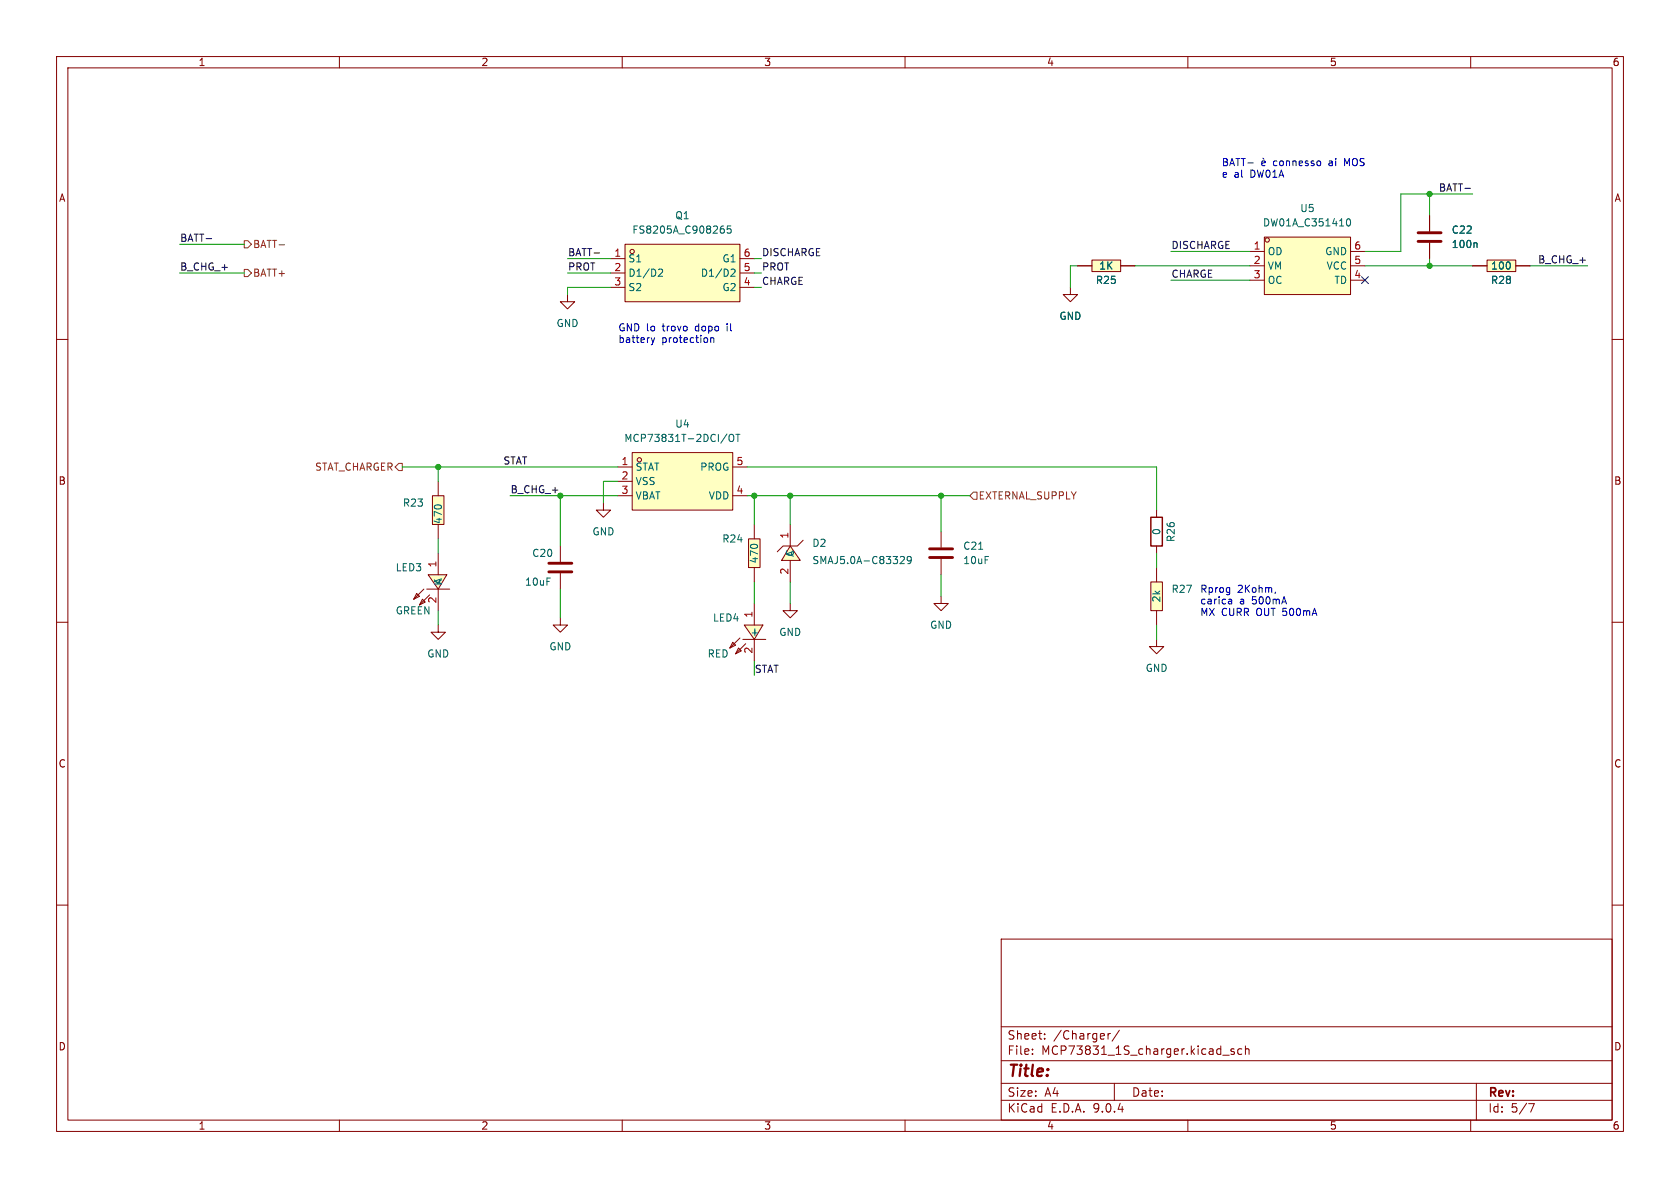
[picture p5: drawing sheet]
<svg xmlns="http://www.w3.org/2000/svg" width="297mm" height="210mm" viewBox="0 0 297 210" stroke-linecap="round" stroke-linejoin="round" font-family="sans-serif">
<g fill="none" stroke="#840000" stroke-width=".18">
<path d="M10 10h277v190h-277zM12 12h273v186h-273zM60 10v2M110 10v2M160 10v2M210 10v2M260 10v2M10 60h2M285 60h2M106.7 88.9v1.3h1.2l-1.2 1.2-1.3-1.2h1.3M204.5 90.2v1.2M204.5 96.5v1.3"/>
<path d="M10 110h2M99.1 109.2v1.3h1.2l-1.2 1.3-1.3-1.3h1.3M204.5 113v1.3h1.2l-1.2 1.3-1.3-1.3h1.3M285 110h2M10 160h2M177 166h108v32h-108zM285 160h2M60 198v2M110 198v2M160 198v2M177 194.5h108M177 191.5h108"/>
<path d="M177 187.5h108M177 181.5h108M182.5 186.3v.1M182.5 185.5v.1M184.7 183.6v.1M184.7 182.8v.1M195.9 182.7v1M196.3 182.7l-.3 .1-.1 .2M197 191.5v3M197.9 182.1l-1.3 2M210 198v2M216.2 186.5h1.1"/>
<path d="M218.2 185.5l-.4-.1-.2 .2 .1 .2 .5 .2v.3h-.6M219.5 185.5l-.4-.1-.3 .3v.4l.2 .2h.5M220.2 185.5l.2-.1 .3 .1 .1 .9M220.2 184.9v1.5M260 198v2M261 191.5v6.5M270.2 195.1h1l-.6 1.5"/>
</g>
<path d="M203.5 91.4h2v5.1h-2z" fill="none" stroke="#840000" stroke-width=".25"/>
<path d="M111.8 80h17.7v10.2h-17.7z" fill="#ffffc2"/>
<g fill="none" stroke="#840000" stroke-width=".18">
<path d="M109.2 82.6h2.6M109.2 85.1h2.6M109.2 87.6h2.6M111.8 80h17.7v10.2h-17.7zM129.5 82.6h2.6M129.5 87.6h2.6"/>
<circle cx="113" cy="81.3" r=".38"/>
</g>
<path d="M128.5 76.7l-1.1 1.7M128.9 77l.3-.2a.43 .43 0 0 1 .5 .4v.4a.42 .42 0 0 1-.4 .5 .42 .42 0 0 1-.4-.5zM130.1 76.8h.7M130.4 76.8v1.2" fill="none" stroke="#006464" stroke-width=".18"/>
<path d="M132.3 95.3h2.1v5h-2.1z" fill="#ffffc2"/>
<path d="M100.3 52.1v1.2h1.3l-1.3 1.3-1.2-1.3h1.2M99.1 96.5v2.8M132.3 95.3h2.1v5h-2.1zM133.3 92.7v2.6M99.1 101.3v2.8M133.3 100.3v2.6" fill="none" stroke="#840000" stroke-width=".18"/>
<path d="M97 99.6h4.1M97 101.1h4.1" fill="none" stroke="#840000" stroke-width=".51"/>
<path d="M110.5 43.2h20.3v10.1h-20.3z" fill="#ffffc2"/>
<g fill="none" stroke="#840000" stroke-width=".18">
<path d="M107.9 45.7h2.6M107.9 48.3h2.6M107.9 50.8h2.6M110.5 43.2h20.3v10.1h-20.3zM130.8 45.7h2.5M130.8 48.3h2.5M130.8 50.8h2.5M166.4 94v2.8M166.4 98.8v2.8M139.7 106.7v1.3h1.3l-1.3 1.2-1.3-1.2h1.3M166.4 105.4v1.3h1.2l-1.2 1.3-1.3-1.3h1.3"/>
<circle cx="111.8" cy="44.5" r=".38"/>
</g>
<path d="M127.7 39.9h.2M129.2 39.9h-.6l-.1 .7 .2-.2 .4 .1 .2 .2-.1 .4-.2 .1-.5-.1M116.5 47.6h.4l.2 .3-.7 .9h.7M127.6 40.4h.2l.3 .3-.1 .4-.4 .1M129.3 47.6h.4l.3 .3-.8 .9h.8M173 97.1h.7" fill="none" stroke="#006464" stroke-width=".18"/>
<path d="M164.3 97h4.1M164.3 98.6h4.1" fill="none" stroke="#840000" stroke-width=".51"/>
<path d="M76.4 87.6h2.1v5.1h-2.1z" fill="#ffffc2"/>
<path d="M76.4 87.6h2.1v5.1h-2.1zM77.5 85.1v2.5M77.5 92.7v2.6M77.5 110.5v1.3h1.2l-1.2 1.2-1.3-1.2h1.3" fill="none" stroke="#840000" stroke-width=".18"/>
<path d="M139.7 96.5l1.8 2.6h-3.3z" fill="#ffffc2"/>
<path d="M139.7 96.5l1.8 2.6h-3.3zM139.7 92.7v3.8M139.7 99.1v3.8M142 95.5l-1 1h-2.6l-1 1" fill="none" stroke="#840000" stroke-width=".18"/>
<path d="M159.2 98.5l.4-.1 .3 .3-.8 .9h.8M161.1 98.9l-.2 .3-.4-.1-.1-.2 .1-.5h.4l.1 .1a.84 .84 0 0 1-.3 1.1h-.2" fill="none" stroke="#006464" stroke-width=".18"/>
<g fill="#ffffc2">
<path d="M74.7 105.9l.5 .5-1 .5z"/>
<path d="M73.7 104.9l.5 .5-1.1 .5z"/>
<path d="M75.7 101.6h3.3l-1.5 2.5z"/>
</g>
<path d="M252.7 38.1v2.8M252.7 42.9v2.8M77.5 97.8v3.8M73.7 104.9l.5 .5-1.1 .5zM74.7 105.9l.5 .5-1 .5zM74.9 104.1l-1.8 1.8M75.4 104.1h4.1M75.7 101.6h3.3l-1.5 2.5zM75.9 105.2l-1.7 1.7M77.5 104.1v3.9" fill="none" stroke="#840000" stroke-width=".18"/>
<path d="M250.7 41.1h4.1M250.7 42.7h4.1" fill="none" stroke="#840000" stroke-width=".51"/>
<path d="M260.9 42.9l.2 .2v.7" fill="none" stroke="#006464" stroke-width=".18"/>
<path d="M223.5 41.9h15.3v10.2h-15.3z" fill="#ffffc2"/>
<g fill="none" stroke="#840000" stroke-width=".18">
<path d="M221 44.5h2.5M221 47h2.5M221 49.5h2.5M223.5 41.9h15.3v10.2h-15.3zM238.8 44.5h2.5M238.8 47h2.5M238.8 49.5h2.5"/>
<circle cx="224" cy="42.4" r=".38"/>
</g>
<path d="M238.2 38.8l.1-.1a.68 .68 0 0 1 .5 .6 .68 .68 0 0 1-.5 .6l-.1-.1-.2-.3z" fill="none" stroke="#006464" stroke-width=".18"/>
<path d="M262.9 46h5.1v2h-5.1z" fill="#ffffc2"/>
<path d="M260.3 47h2.6M262.9 46h5.1v2h-5.1zM268 47h2.5" fill="none" stroke="#840000" stroke-width=".18"/>
<g fill="#ffffc2">
<path d="M130.6 114.6l.5 .5-1 .5z"/>
<path d="M129.5 113.5l.6 .6-1.1 .5z"/>
<path d="M131.6 110.5h3.3l-1.6 2.5z"/>
</g>
<path d="M129.5 113.5l.6 .6-1.1 .5zM130.6 114.6l.5 .5-1 .5zM130.8 112.8l-1.8 1.8M131.3 113h4.1M131.6 110.5h3.3l-1.6 2.5zM131.8 113.8l-1.7 1.8M133.3 106.7v3.8M133.3 113v3.8" fill="none" stroke="#840000" stroke-width=".18"/>
<path d="M133.4 111.2v.9" fill="none" stroke="#006464" stroke-width=".18"/>
<path d="M193 46h5.1v2h-5.1z" fill="#ffffc2"/>
<path d="M189.2 50.8v1.3h1.3l-1.3 1.2-1.2-1.2h1.2M190.5 47h2.5M193 46h5.1v2h-5.1zM198.1 47h2.6" fill="none" stroke="#840000" stroke-width=".18"/>
<path d="M203.5 102.9h2v5.1h-2z" fill="#ffffc2"/>
<path d="M252.7 38.1v2.8M190.5 47h2.5M198.1 47h2.6M252.7 42.9v2.8M260.3 47h2.6M268 47h2.5M203.5 102.9h2v5.1h-2zM204.5 100.3v2.6M204.5 108v2.5" fill="none" stroke="#840000" stroke-width=".18"/>
<path d="M43.2 47.6h.6l.6 .7-.6 .6h-.6zM43.2 42.5h.6l.6 .7-.6 .6h-.6zM49.3 43.3h1M70.5 81.9h.6v1.3h-.6l-.7-.6zM172.1 87h.6v1.3h-.6l-.7-.7z" fill="none" stroke="#725600" stroke-width=".18"/>
<path d="M259 33.3h.9M36.4 42.2h1M105 44.7h1" fill="none" stroke="#0f0f0f" stroke-width=".18"/>
<g fill="none" stroke="#009600" stroke-width=".18">
<path d="M252.7 34.3v3.8M260.3 34.3h-12.7v10.2h-6.3M31.7 48.3h11.5M31.7 43.2h11.5M100.3 45.7h7.6M100.3 48.3h7.6M107.9 50.8h-7.6v1.3M133.3 50.8h1.3M133.3 45.7h1.3M133.3 48.3h1.3M190.5 47h-1.3v3.8M200.7 47h20.3"/>
<path d="M207 49.5h14M207 44.5h14M241.3 47h19M252.7 45.7v1.3M270.5 47h10.2M71.1 82.6h38.1M77.5 82.6v2.5M77.5 95.3v2.5M90.2 87.6h19M99.1 87.6v8.9M109.2 85.1h-2.5v3.8M132.1 87.6h39.3"/>
<path d="M132.1 82.6h72.4v7.6M133.3 87.6v5.1M139.7 87.6v5.1M166.4 87.6v6.4M204.5 97.8v2.5M77.5 108v2.5M99.1 104.1v5.1M133.3 102.9v3.8M133.3 116.8v2.6M139.7 102.9v3.8M166.4 101.6v3.8M204.5 110.5v2.5"/>
</g>
<path d="M240.7 48.9l1.2 1.2M241.9 48.9l-1.2 1.2" fill="none" stroke="#000084" stroke-width=".18"/>
<g fill="none" stroke="#0000c2" stroke-width=".18">
<path d="M220.6 28.8h1M223.1 28.9l.6-.2-.1-.2-.3-.1-.2 .2v.6h.5M223.3 28l.1 .1M233.2 28.4l.3 .3v.4l-.3 .2M115.1 59.7l.3 .8M115.7 59.7l-.3 .8M125.6 59.7v.8M125.6 59.8l.2-.1 .3 .1 .1 .7M115.4 60.5l-.3 .5M217.3 105.9l.4 .1 .1 .8M217.8 106.7l-.5 .1M217.8 106.2l-.5 .1"/>
<path d="M225.5 104.7l-.1 .2"/>
</g>
<path d="M260.9 42.9l.2 .2v.7" fill="none" stroke="#006464" stroke-width=".18"/>
<g fill="#009600" stroke="#009600" stroke-width=".18">
<circle cx="77.5" cy="82.6" r=".46"/>
<circle cx="166.4" cy="87.6" r=".46"/>
<circle cx="133.3" cy="87.6" r=".46"/>
<circle cx="99.1" cy="87.6" r=".46"/>
<circle cx="139.7" cy="87.6" r=".46"/>
<circle cx="252.7" cy="47" r=".46"/>
<circle cx="252.7" cy="34.3" r=".46"/>
</g>
<text font-size="2.8" fill="#840000" x="178" y="190.9">Title:</text>
<g font-size="2.1" fill="#840000">
<text x="178" y="184">Sheet:</text>
<text x="186.2" y="184">/Charger/</text>
<text x="178" y="186.7">File:</text>
<text x="184.1" y="186.7">MCP73831_1S_charger.kicad_sch</text>
<text x="178" y="196.9">KiCad</text>
<text x="178" y="194.1">Size:</text>
<text x="184.7" y="194.1">A4</text>
<text x="185.7" y="196.9">E.D.A.</text>
<text x="193.3" y="196.9">9.0.4</text>
<text x="200" y="194.1">Date:</text>
<text x="263" y="194.3">Rev:</text>
<text x="263" y="196.9">Id:</text>
<text x="267.1" y="196.9">5/7</text>
</g>
<g font-size="1.8" fill="#840000">
<text x="35" y="11.9">1</text>
<text x="85" y="11.9">2</text>
<text x="135" y="11.9">3</text>
<text x="185" y="11.9">4</text>
<text x="235" y="11.9">5</text>
<text x="285" y="11.9">6</text>
<text x="10.3" y="35.9">A</text>
<text x="285.3" y="35.9">A</text>
<text x="10.3" y="85.9">B</text>
<text x="285.3" y="85.9">B</text>
<text x="10.3" y="135.9">C</text>
<text x="285.3" y="135.9">C</text>
<text x="10.3" y="185.9">D</text>
<text x="285.3" y="185.9">D</text>
<text x="35" y="199.9">1</text>
<text x="85" y="199.9">2</text>
<text x="135" y="199.9">3</text>
<text x="185" y="199.9">4</text>
<text x="235" y="199.9">5</text>
<text x="285" y="199.9">6</text>
</g>
<g font-size="1.8" fill="#0000c2">
<text x="215.9" y="29.5">BATT-</text>
<text x="225.2" y="29.5">connesso</text>
<text x="235.2" y="29.5">ai</text>
<text x="238.1" y="29.5">MOS</text>
<text x="215.9" y="31.5">e</text>
<text x="218.2" y="31.5">al</text>
<text x="221.1" y="31.5">DW01A</text>
<text x="109.2" y="58.7">GND lo</text>
<text x="117.2" y="58.7">trovo</text>
<text x="123.2" y="58.7">dopo</text>
<text x="129" y="58.7">il</text>
<text x="109.2" y="60.7">battery</text>
<text x="117" y="60.7">protection</text>
<text x="212.1" y="104.9">Rprog</text>
<text x="212.1" y="106.9">carica</text>
<text x="218.8" y="104.9">2Kohm,</text>
<text x="219.1" y="106.9">a</text>
<text x="221.4" y="106.9">500mA</text>
<text x="212.1" y="109">MX CURR OUT 500mA</text>
</g>
<g font-size="1.8" fill="#0f0f0f">
<text x="254.3" y="33.9">BATT-</text>
<text x="31.7" y="42.8">BATT-</text>
<text x="31.7" y="47.9">B_CHG_+</text>
<text x="100.3" y="45.4">BATT-</text>
<text x="100.3" y="47.9">PROT</text>
<text x="134.6" y="45.4">DISCHARGE</text>
<text x="134.6" y="47.9">PROT</text>
<text x="207" y="44.1">DISCHARGE</text>
<text x="271.8" y="46.6">B_CHG_+</text>
<text x="134.6" y="50.5">CHARGE</text>
<text x="207" y="49.2">CHARGE</text>
<text x="88.9" y="82.2">STAT</text>
<text x="90.2" y="87.3">B_CHG_+</text>
<text x="133.3" y="119">STAT</text>
</g>
<g font-size="1.8" fill="#006464">
<text x="111.7" y="41.5">FS8205A_C908265</text>
<text x="119.3" y="39">Q1</text>
<text x="223.2" y="40.2">DW01A_C351410</text>
<text x="229.8" y="37.7">U5</text>
<text x="256.5" y="41.5">C22</text>
<text x="111" y="46.6">S1</text>
<text x="127.6" y="46.6">G1</text>
<text x="194.2" y="47.9">1K</text>
<text x="224" y="45.3">OD</text>
<text x="224" y="47.9">VM</text>
<text x="234.2" y="45.3">GND</text>
<text x="234.4" y="47.9">VCC</text>
<text x="256.5" y="44">100n</text>
<text x="263.5" y="47.9">100</text>
<text x="111" y="49.1">D1/D2</text>
<text x="111" y="51.7">S2</text>
<text x="123.8" y="49.1">D1/D2</text>
<text x="127.6" y="51.7">G2</text>
<text x="193.6" y="50.4">R25</text>
<text x="224" y="50.4">OC</text>
<text x="235.8" y="50.4">TD</text>
<text x="263.5" y="50.4">R28</text>
<text x="98.3" y="58">GND</text>
<text x="187.2" y="56.7">GND</text>
<text x="119.3" y="75.8">U4</text>
<text x="110.3" y="78.3">MCP73831T-2DCI/OT</text>
<text x="112.3" y="83.4">STAT</text>
<text x="123.7" y="83.4">PROG</text>
<text x="71.1" y="89.8">R23</text>
<text x="112.3" y="86">VSS</text>
<text x="112.3" y="88.5">VBAT</text>
<text x="125.2" y="88.5">VDD</text>
<text x="78.3" y="92.7" transform="rotate(-90 78.3 92.7)">470</text>
<text x="104.6" y="94.8">GND</text>
<text x="205.3" y="94.7" transform="rotate(-90 205.3 94.7)">0</text>
<text x="207.9" y="95.9" transform="rotate(-90 207.9 95.9)">R26</text>
<text x="69.9" y="101.2">LED3</text>
<text x="94" y="98.7">C20</text>
<text x="127.6" y="96.1">R24</text>
<text x="134.2" y="99.7" transform="rotate(-90 134.2 99.7)">470</text>
<text x="140.6" y="98.6" transform="rotate(-90 140.6 98.6)">A</text>
<text x="143.5" y="96.9">D2</text>
<text x="143.5" y="99.9">SMAJ5.0A-C83329</text>
<text x="170.2" y="97.4">C21</text>
<text x="170.2" y="99.9">10uF</text>
<text x="78.3" y="103.6" transform="rotate(-90 78.3 103.6)">K</text>
<text x="92.7" y="103.7">10uF</text>
<text x="205.3" y="106.6" transform="rotate(-90 205.3 106.6)">2k</text>
<text x="207" y="105">R27</text>
<text x="69.9" y="108.8">GREEN</text>
<text x="125.9" y="110.1">LED4</text>
<text x="134.2" y="112.8" transform="rotate(-90 134.2 112.8)">+-</text>
<text x="137.7" y="112.6">GND</text>
<text x="164.3" y="111.4">GND</text>
<text x="75.4" y="116.4">GND</text>
<text x="97" y="115.2">GND</text>
<text x="125" y="116.4">RED</text>
<text x="202.4" y="119">GND</text>
</g>
<g font-size="1.8" fill="#725600">
<text x="44.6" y="44">BATT-</text>
<text x="44.6" y="49.1">BATT+</text>
<text x="55.6" y="83.4">STAT_CHARGER</text>
<text x="172.9" y="88.5">EXTERNAL_SUPPLY</text>
</g>
<g font-size="1.8" fill="#a90000">
<text x="108.5" y="45.5">1</text>
<text x="131.4" y="45.5">6</text>
<text x="221.5" y="44.2">1</text>
<text x="221.5" y="46.7">2</text>
<text x="239.3" y="44.2">6</text>
<text x="239.3" y="46.7">5</text>
<text x="108.5" y="48">2</text>
<text x="108.5" y="50.5">3</text>
<text x="131.4" y="48">5</text>
<text x="131.4" y="50.5">4</text>
<text x="221.5" y="49.3">3</text>
<text x="239.3" y="49.3">4</text>
<text x="109.8" y="82.3">1</text>
<text x="130.1" y="82.3">5</text>
<text x="109.8" y="84.8">2</text>
<text x="109.8" y="87.4">3</text>
<text x="130.1" y="87.4">4</text>
<text x="139.4" y="95.3" transform="rotate(-90 139.4 95.3)">1</text>
<text x="77.2" y="100.4" transform="rotate(-90 77.2 100.4)">1</text>
<text x="139.4" y="101.7" transform="rotate(-90 139.4 101.7)">2</text>
<text x="77.2" y="106.8" transform="rotate(-90 77.2 106.8)">2</text>
<text x="133.1" y="109.3" transform="rotate(-90 133.1 109.3)">1</text>
<text x="133.1" y="115.6" transform="rotate(-90 133.1 115.6)">2</text>
</g>
</svg>
